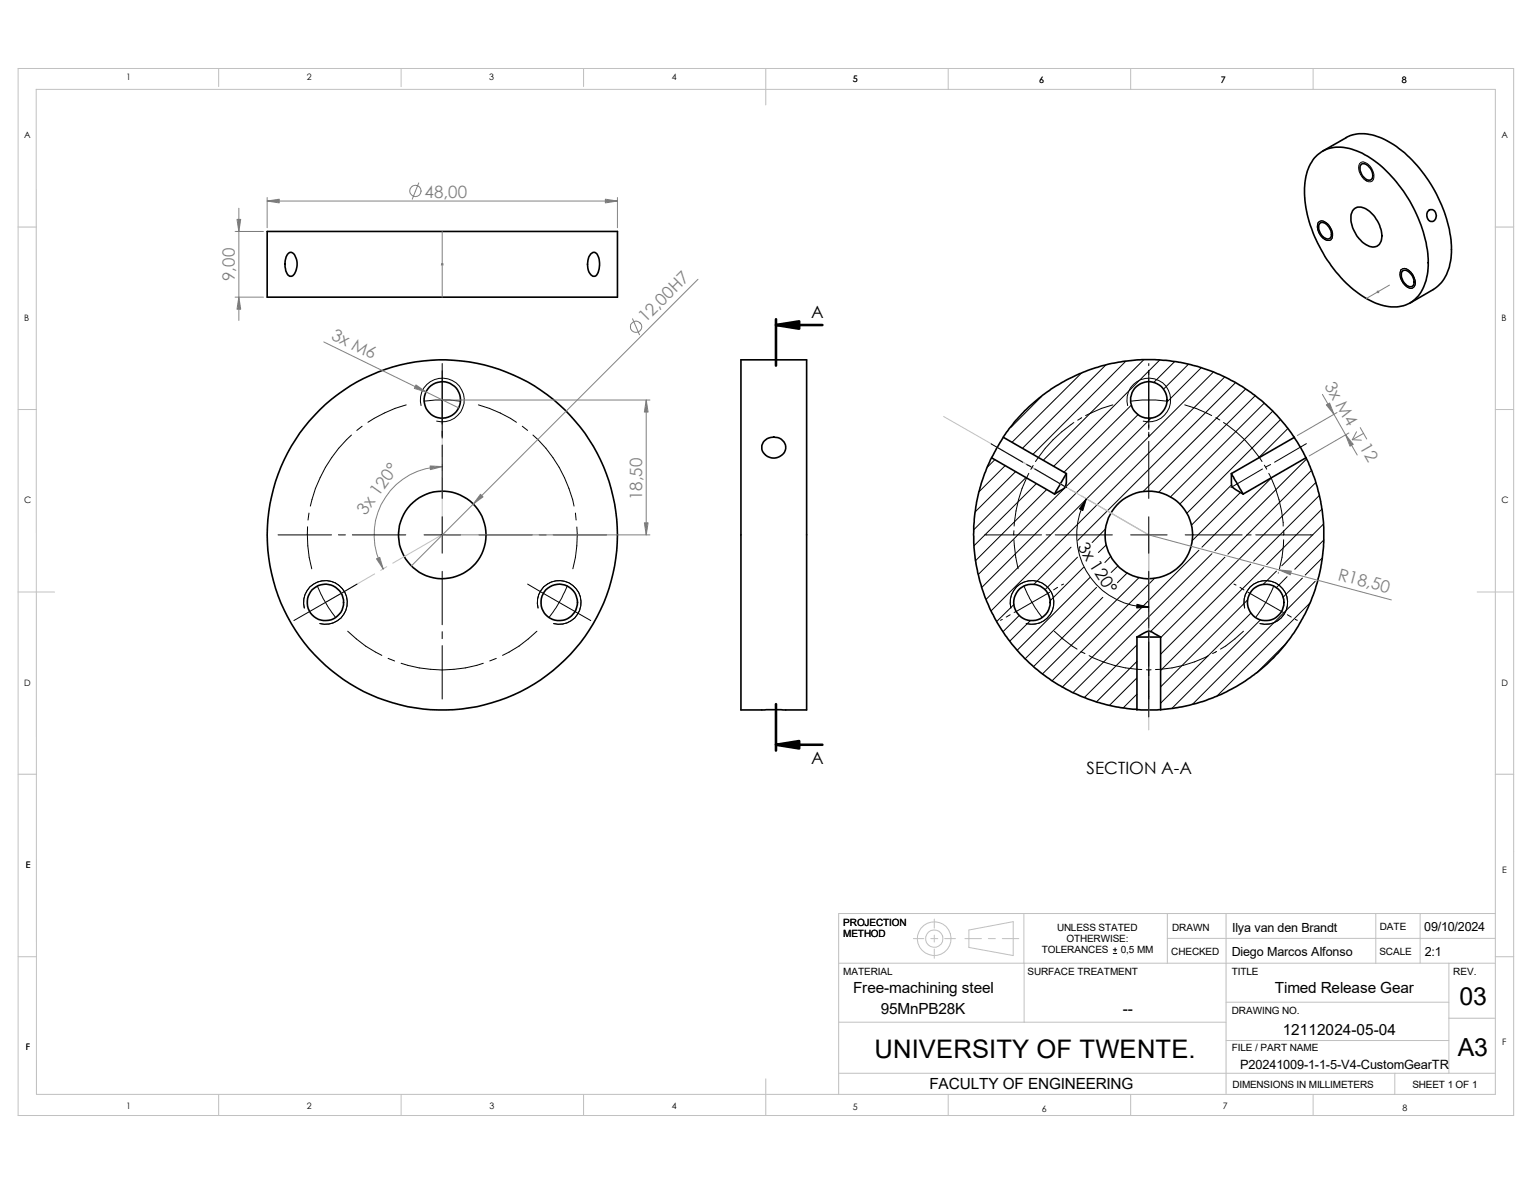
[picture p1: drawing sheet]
<svg xmlns="http://www.w3.org/2000/svg" width="279mm" height="216mm" viewBox="0 0 279 216" stroke-linecap="round" stroke-linejoin="round" font-family="sans-serif">
<g fill="none" stroke="#c0c0c0" stroke-width=".18">
<path d="M3.3 12.5h272.8v190.9h-272.8zM6.6 16.3h266.1v183.3h-266.1zM39.9 12.5v3.3M73.2 12.5v3.3M106.4 12.5v3.3M139.7 12.5v6.6M172.9 12.5v3.8M206.2 12.5v3.8M239.5 12.5v3.8M3.3 41.4h3.3M272.7 41.4h3.4M3.3 74.7h3.3"/>
<path d="M80.6 72.9v10.4M172.1 75.9l8.8 5.1M272.7 74.7h3.4M80.6 84.6v1.3M80.6 87.1v10.4M80.6 97.5l-9 5.2M181.9 81.6l27.6 15.9v35.6M195.1 89.2l1.1 .6M3.3 107.9h6.6M68.3 104.6l-8.9 5.3M70.5 103.3l-1.1 .7M269.4 107.9h6.7"/>
<path d="M3.3 141.2h3.3M272.7 141.2h3.4M3.3 174.5h3.3M153 175.6h119.7M166.6 171.2h1.9M169.8 171.2h1.2M170.4 167.6v1.6M170.4 170.5v1.3M170.4 173.1v1.7M172.3 171.2h1.9M176 171.2h3M176.7 169.6l8.1-1.5v6.1l-8.1-1.4z"/>
<path d="M180.3 171.2h1.2M182.8 171.2h3M186.7 166.6l.1 19.8M212.9 171.1h59.8M212.9 166.6v9M223.6 166.6v33M250.9 166.6v9M259 166.6v9M264.2 175.6v20.1M272.7 174.5h3.4M272.7 166.6h-119.7v33M39.9 199.6v3.8"/>
<path d="M73.2 199.6v3.8M106.4 199.6v3.8M139.7 196.7v6.7M153 186.4h70.6M153 195.7h119.7M172.9 199.6v3.8M206.2 199.6v3.8M223.6 182.8h40.6M223.6 189.7h40.6M239.5 199.6v3.8M254.4 195.7v3.9M264.2 185.7h8.5"/>
<circle cx="170.4" cy="171.2" r="3.1"/>
<circle cx="170.4" cy="171.2" r="1.59"/>
</g>
<g fill="none" stroke="#000" stroke-width=".18">
<path d="M247.9 29.8a.93 .93 0 0 1 1.5 0 2.85 2.85 0 0 1 1.1 2.9 .85 .85 0 0 1-1.3 .3 2.79 2.79 0 0 1-1.3-3.2zM240.4 40.6a.97 .97 0 0 1 1.5 0 2.48 2.48 0 0 1 .8 3.1 1.77 1.77 0 0 1-2.2-1.2 2.11 2.11 0 0 1-.1-1.9zM255.5 49.2a.97 .97 0 0 1 1.4 .1 2.82 2.82 0 0 1 1.1 2.8 .83 .83 0 0 1-1.3 .3 2.82 2.82 0 0 1-1.2-3.2zM64.1 79.3a24.8 24.8 0 0 0-7.5 13M66 77.7l-.9 .8M74.1 73.8a24.6 24.6 0 0 0-7 3.2M76.8 74a4 4 0 0 1 3.5-5.1 4 4 0 0 1 4.4 4.4 4 4 0 0 1-5.1 3.5M77.3 73.2a26.2 26.2 0 0 1 6.7 0M80.6 66.3v13.6M87.2 73.8a23.6 23.6 0 0 1 7 3.2M95.2 77.7l1 .8M97.2 79.3a24 24 0 0 1 7.5 13"/>
<path d="M189.9 72.3l-5.6 5.7M195.8 77a25.4 25.4 0 0 0-7 7.2M197.1 68.1l-12.5 12.5M197.3 76.2l-.7 .4M201.6 66.6l-15.1 15.1M202.9 73.8l-2 .7-2.9 1.3M205.3 65.9l-16.9 16.9M205.7 74a4 4 0 0 1 3.5-5.1 4 4 0 0 1 4.3 4.4 4 4 0 0 1-5 3.5M206.2 73.2a26.2 26.2 0 0 1 6.7 0M206.3 73.9l-12.2 12.2M207.6 75.6l-29.2 29.2M208.6 65.6l-18.4 18.3"/>
<path d="M209.5 66.3v.4M209.5 67.5v10.8M209.5 78.8v.8M209.9 76.2l-30.8 30.9M211.5 65.7l-19.3 19.3M214.2 66l-3.8 3.7M216.1 73.8l2 .7 2.9 1.3M216.7 66.4l-4.5 4.6M219.1 67.1l-6.3 6.2M221.3 67.9l-41.5 41.4M221.7 76.2l.8 .4M223.1 77a23.5 23.5 0 0 1 7.1 7.2"/>
<path d="M223.4 68.7l-42.6 42.7M225.3 69.8l-28.7 28.8M227.2 71l-18.7 18.6M228.9 72.2l-17.6 17.5M230.5 73.5l-17 17.1M232.1 75l-16.9 16.9M233.6 76.5l-17.1 17.1M234.9 78.1l-5.4 5.4M50.7 97.5h9.8M56.1 96.1a24.5 24.5 0 0 0 .8 7.6M56.3 93.6l-.1 1.2M61.7 97.5h1.3"/>
<path d="M64.3 97.5h9.7M77.3 97.5h6.7M80.6 81.2v9.7M80.6 94.2v6.7M87.3 97.5h9.8M98.3 97.5h1.3M100.9 97.5h9.7M104.9 93.6l.2 1.2M105.2 96.1a22.6 22.6 0 0 1-.7 7.6M179.6 97.5h10.3M180.8 80.9l5.7 3.4M181.4 83.8l-1.3 1.4"/>
<path d="M183.3 84.9l-4.7 4.8M184.9 96.8v.8M184.9 98.4l.4 3.2 .4 2.1M185.2 86l-7.4 7.3M187.1 87.1l-9.5 9.5M187.2 84.7l.8 .4M187.6 86.3a24.4 24.4 0 0 0-2.6 9.6M188.4 84.9l-.4 .7M188.7 85.5l5.8 3.4M189 88.2l-11.4 11.3M190.8 97.5h.8M190.9 89.3l-13 12.9"/>
<path d="M192.4 97.5h10.5M195.3 99.8l-6.7 6.8M198.1 91a13.1 13.1 0 0 0 11.4 19.7M201.6 96.5l-2.4 2.4M201.8 99.4l-1.5 1.4M206.2 97.5h6.7M209.5 80.5v10.4M209.5 94.2v6.7M216.2 97.5h10.3M224.6 88.4l-7.3 7.4M226.2 89.8l-8.8 8.8M227.4 97.5h.8"/>
<path d="M229 97.5h10.4M230.3 85.5l-5.8 3.4M230.6 84.8l.4 .8M231.4 86.3a23.4 23.4 0 0 1 2.6 9.6M231.7 84.7l-.7 .4M231.9 87.1l-12.7 12.7M234.1 98.4l-.3 3.2-.5 2.1M234.1 96.8v.8M238.3 80.9l-5.8 3.4M238.3 83.7l-16.7 16.7M239.2 85.8l-15.3 15.2M240 88l-28.3 28.3"/>
<path d="M240.6 90.3l-12 12M241.1 92.8l-10.1 10.2M241.4 95.5l-7.6 7.7M241.4 98.5l-5.3 5.3M55.5 110.9a4 4 0 0 1 3.5-5 4 4 0 0 1 4.3 4.3 4 4 0 0 1-5 3.5M57.9 106.8a24.4 24.4 0 0 0 3.3 5.8M63.4 115.1a22 22 0 0 0 6.2 4.4M65.1 106.5l-11.5 6.7M80.6 104.2v9.7M80.6 115.2v1.3M80.6 117.7v9.8M96.2 106.5l11.5 6.7"/>
<path d="M97.9 115.1a21.3 21.3 0 0 1-6.2 4.4M98.1 110.9a4 4 0 0 1 3.5-5 4 4 0 0 1 4.3 4.3 4 4 0 0 1-4.9 3.5M103.5 106.8a24.4 24.4 0 0 1-3.4 5.8M182.8 112.9l-.3 .2M184.2 112.1l-.7 .4M184.4 110.9a4 4 0 0 1 3.5-5 4 4 0 0 1 4.3 4.3 4 4 0 0 1-5 3.5M184.9 110.2l-3.1 3.1M185.9 112.2l-3 3M186.7 106.8a26.3 26.3 0 0 0 3.3 5.8M187.9 113.2l-3.8 3.7M191.4 108l-6.4 3.7M192.3 115.1l1.5 1.4 2.6 1.9"/>
<path d="M192.9 107.1l-.7 .5M194 106.5l-.4 .2M196.5 101.6l-5.9 5.9M197.1 118.8l.8 .4M197.7 103.4l-6.2 6.2M198.6 119.5a22.7 22.7 0 0 0 9.6 2.6M198.8 105.3l-13.3 13.3M200 107.1l-13.1 13M201.1 108.9l-12.6 12.7M202.6 101.5l-1.1 1.1M203.9 103.2l-1.3 1.2M205.6 104.5l-1.8 1.8"/>
<path d="M207.3 117.6l-9.6 9.6M207.7 105.3l-17.6 17.6M209.5 104.2v10.4M209.5 114.9v15.8M210.6 105.5l-18.7 18.7M218.7 100.3l-25 25M220.4 119.5a22.7 22.7 0 0 1-9.7 2.6M221 101l-25.3 25.3M221.9 118.8l-.8 .4M223.4 101.6l-13.6 13.6M225 106.5l.4 .2M226.1 107.1l.8 .5"/>
<path d="M226.8 115.1l-1.6 1.4-2.6 1.9M227 110.9a4 4 0 0 1 3.5-5 4 4 0 0 1 4.3 4.3 4 4 0 0 1-5 3.5M227.5 109.4l-15.8 15.9M227.6 108l6.5 3.7M228.1 102.9l-16.4 16.4M228.1 111.8l-16.4 16.4M229.9 113l-16.2 16.2M230.5 103.5l-18.8 18.8M232.3 106.8a22.4 22.4 0 0 1-3.3 5.8M232.8 104.1l-2.4 2.5M234.7 117.1l-5.6 5.7M234.7 105.2l-1.9 1.9"/>
<path d="M234.8 112.1l.7 .4M236.2 112.9l.4 .2M237.5 105.4l-3.5 3.5M238.9 109.9l-17 17.1M239.9 106l-22.5 22.5M240.5 105.5h-.1M241.2 101.7l-3.2 3.2M70.8 120.1l1.2 .4M73.2 120.9a23.5 23.5 0 0 0 14.9 0M90.5 120.1l-1.2 .4M207.3 120.6l-7.4 7.4M207.3 123.6l-5 5.1"/>
<path d="M207.3 126.6l-2.5 2.5M209.1 122.1h.8M203 173.9h.7M203 173.2h.7M203.4 172.8v.7"/>
</g>
<g fill="none" stroke="#000" stroke-width=".3">
<path d="M240 28.5a6.3 6.3 0 0 1 6.9-1.2 18.4 18.4 0 0 1 8.6 7 24 24 0 0 1 5 14.2 7.9 7.9 0 0 1-3.4 6.8 7.6 7.6 0 0 1-7.2-.5 24.1 24.1 0 0 1-10.9-13.7 15.7 15.7 0 0 1-.2-10.7l.6-1.2zM241.2 27.6l4.2-2.5a7.2 7.2 0 0 1 6.8 .2 23.1 23.1 0 0 1 10.4 11.4 18.5 18.5 0 0 1 1.7 12 6.8 6.8 0 0 1-2.9 4.1l-4.2 2.4M246.8 38.3a1.97 1.97 0 0 1 2.8 .1 5.7 5.7 0 0 1 2.2 5.7 1.7 1.7 0 0 1-2.7 .5 5.9 5.9 0 0 1-2.6-5.7zM248.2 30.1a.95 .95 0 0 1 1.5 .3 1.63 1.63 0 0 1 .3 2.4 1.92 1.92 0 0 1-2-1.8zM260.4 38.6a.9 .9 0 0 1 1.1-.3 .9 .9 0 0 1 .5 1 .87 .87 0 0 1-.4 .9 .87 .87 0 0 1-1 0 1.42 1.42 0 0 1-.2-1.6zM48.7 42.2h63.9v12h-63.9zM52.5 46.4a.74 .74 0 0 1 .7-.4 .74 .74 0 0 1 .6 .7 3.2 3.2 0 0 1-.4 3.6 .96 .96 0 0 1-1.3-.9 4 4 0 0 1 .4-3zM107.7 46.4a.73 .73 0 0 1 .8-.4 .73 .73 0 0 1 .6 .7 3.8 3.8 0 0 1-.4 3.6 1.06 1.06 0 0 1-1.4-.9 3.8 3.8 0 0 1 .4-3zM240.7 40.7a1.16 1.16 0 0 1 1.6 .6 1.68 1.68 0 0 1 .2 2.2 1.5 1.5 0 0 1-1.8-1.2 1.63 1.63 0 0 1 0-1.6zM255.8 49.4a.95 .95 0 0 1 1.4 .5 1.63 1.63 0 0 1 .3 2.3 1.91 1.91 0 0 1-1.9-1.8v-.6zM135.1 65.6h12v63.9h-12zM183 79.7a32 32 0 0 1 53.1 .1"/>
<path d="M236.1 79.8l-11.5 6.6M236.1 79.8l1.1 1.8 1 1.9-11.5 6.6M139.4 80.4a2.24 2.24 0 0 1 2.4-.6 2.24 2.24 0 0 1 1.5 2 2.21 2.21 0 0 1-2.3 1.7 2.21 2.21 0 0 1-2.1-1.9v-.4zM180.8 83.5l11.5 6.6M180.8 83.5l2.2-3.7 11.5 6.6M180.8 83.5a31.9 31.9 0 0 0 26.5 45.9M194.5 86.4l-2.2 3.7M194.5 86.4v.6a2.06 2.06 0 0 1-.8 2.3l-1.4 .8M224.6 86.4l2.1 3.7M224.6 86.4v1.2a1.43 1.43 0 0 0 .8 1.7l1.3 .8M238.2 83.4a32 32 0 0 1-26.5 46v-13.2M207.3 116.2v13.2"/>
<path d="M207.3 116.2h4.4M207.3 116.2l.4-.2a3.1 3.1 0 0 1 2-.9l2 1.1M207.3 129.4h4.4"/>
<circle cx="80.7" cy="72.9" r="3.3"/>
<circle cx="209.5" cy="73" r="3.3"/>
<circle cx="80.7" cy="97.6" r="8"/>
<circle cx="80.7" cy="97.5" r="31.9"/>
<circle cx="209.5" cy="97.5" r="8"/>
<circle cx="59.3" cy="109.9" r="3.3"/>
<circle cx="102" cy="109.9" r="3.3"/>
<circle cx="188.2" cy="109.9" r="3.3"/>
<circle cx="230.8" cy="109.9" r="3.3"/>
</g>
<g fill="none" stroke="#808080" stroke-width=".18">
<path d="M43.6 38v20.4M48.7 36v5.5M48.7 36.7h63.9M76.4 33.4l-1.2 2.9M112.6 36v5.5M42.9 42.2h5.1M42.9 54.2h5.1M80.5 48.2h.3M80.5 48l.3 .3M80.6 42.2v12M80.8 48l-.3 .3M115.4 58.1l1.2 2.9"/>
<path d="M127.3 50.9l-52.3 52.3M251.2 53.2h.3M251.2 53.1l.3 .3M251.3 53.1v.3M251.4 53.1l-.3 .3M253.4 52l-4.2 2.4M59.1 62.4l24.6 12M81.3 72.9h37.2M117.9 72.9v24.6M241.2 71.9l6.3 11.1M243.8 75.2l-7.2 4.2M246 79l-7.2 4.1"/>
<path d="M247.4 78.7l-.8 1.5M248.1 78l1.2 2.1M248.7 79l-2.1 1.2M80.6 85.1a12.5 12.5 0 0 0-10.7 18.7M81.3 97.5h37.2M209.5 97.5l44.2 11.9M246.6 80.2l1.7 .1M233.2 104.4l-.1 .2"/>
<circle cx="75.8" cy="34.8" r="1.03"/>
<circle cx="116" cy="59.6" r="1.03"/>
</g>
<g fill="#808080" stroke="#808080" stroke-width=".18">
<path d="M78.4 85l2.2 .1-2.1 .5z"/>
<path d="M68.7 101.9l.6-.3 .6 2.2z"/>
<path d="M75.9 70.2l1.8 1.3-2.1-.7z"/>
<path d="M117.5 95.3h.7l-.3 2.2z"/>
<path d="M117.9 72.9l.3 2.2h-.7z"/>
<path d="M87.6 90.1l.5 .5-1.8 1.3z"/>
<path d="M110.4 36.3l2.2 .4-2.2 .3z"/>
<path d="M48.7 36.7l2.2-.4v.7z"/>
<path d="M43.2 40h.7l-.3 2.2z"/>
<path d="M43.6 54.2l.3 2.2h-.7z"/>
<path d="M233.3 103.9l2.2 .2-.2 .7z"/>
<path d="M241.9 73.8l.6-.3 .8 2.1z"/>
<path d="M245.4 79.3l1.4 1.7-.6 .4z"/>
</g>
<path d="M198.1 91l-.6 2.1-.7-.3zM207.3 110.2l2.2 .5-2.2 .2z" fill="#000" stroke="#000" stroke-width=".18"/>
<path d="M141.5 59.3l4.3-.7v1.3zM141.5 135.8l4.3-.7v1.4z" fill="#000" stroke="#000" stroke-width=".47"/>
<path d="M141.5 59.3h8.5M141.5 58.2v8.5M141.5 128.4v8.5M141.5 135.8h8.5" fill="none" stroke="#000" stroke-width=".47"/>
<text font-size="4.7" x="159.5" y="192.9">UNIVERSITY OF TWENTE.</text>
<g font-size="4.5">
<text x="266.1" y="183.3">03</text>
<text x="265.9" y="192.6">A3</text>
</g>
<g font-size="3.1" fill="#808080">
<text x="77.4" y="36">48,00</text>
<text x="42.8" y="51.3" transform="rotate(-90 42.8 51.3)">9,00</text>
<text x="117.7" y="59" transform="rotate(-45 117.7 59)">12,00H7</text>
<text x="60.3" y="61.8" transform="rotate(26 60.3 61.8)">3x M6</text>
<text x="241.5" y="70.4" transform="rotate(60 241.5 70.4)">3x M4</text>
<text x="247.9" y="81.5" transform="rotate(60 247.9 81.5)">12</text>
<text x="66.7" y="94" transform="rotate(-55 66.7 94)">3x 120°</text>
<text x="117.1" y="91.2" transform="rotate(-90 117.1 91.2)">18,50</text>
<text x="243.9" y="105.7" transform="rotate(15 243.9 105.7)">R18,50</text>
</g>
<g font-size="3.1">
<text x="147.9" y="58">A</text>
<text x="196.4" y="99.7" transform="rotate(58 196.4 99.7)">3x 120°</text>
<text x="147.9" y="139.4">A</text>
<text x="198.2" y="141.1">SECTION A-A</text>
</g>
<g font-size="2.8">
<text x="155.6" y="181.1">Free-machining steel</text>
<text x="160.7" y="185">95MnPB28K</text>
<text x="204.8" y="185">--</text>
<text x="232.5" y="181.1">Timed Release Gear</text>
<text x="233.9" y="188.8">12112024-05-04</text>
<text x="169.5" y="198.5">FACULTY OF ENGINEERING</text>
</g>
<g font-size="2.3">
<text x="224.7" y="169.9">Ilya van den Brandt</text>
<text x="259.8" y="169.8">09/10/2024</text>
<text x="224.7" y="174.3">Diego Marcos Alfonso</text>
<text x="259.8" y="174.2">2:1</text>
<text x="226.2" y="194.9">P20241009-1-1-5-V4-CustomGearTR</text>
</g>
<g font-size="1.8">
<text x="153.8" y="170.8">METHOD</text>
<text x="153.8" y="168.8">PROJECTION</text>
<text x="190" y="173.8">TOLERANCES</text>
<text x="192.8" y="169.8">UNLESS STATED</text>
<text x="194.5" y="171.8">OTHERWISE:</text>
<text x="204.4" y="173.8">0,5 MM</text>
<text x="213.8" y="169.8">DRAWN</text>
<text x="251.7" y="169.7">DATE</text>
<text x="153.8" y="177.8">MATERIAL</text>
<text x="187.4" y="177.8">SURFACE TREATMENT</text>
<text x="213.6" y="174.2">CHECKED</text>
<text x="224.7" y="177.8">TITLE</text>
<text x="251.6" y="174.1">SCALE</text>
<text x="265" y="177.8">REV.</text>
<text x="224.7" y="184.9">DRAWING NO.</text>
<text x="224.7" y="191.6">FILE / PART NAME</text>
<text x="224.8" y="198.5">DIMENSIONS IN MILLIMETERS</text>
<text x="257.6" y="198.5">SHEET 1 OF 1</text>
</g>
<g font-size="1.6">
<text x="23" y="14.6">1</text>
<text x="56" y="14.6">2</text>
<text x="89.2" y="14.6">3</text>
<text x="122.5" y="14.6">4</text>
<text x="155.5" y="15">5</text>
<text x="189.5" y="15.1">6</text>
<text x="222.6" y="15.1">7</text>
<text x="255.7" y="15.1">8</text>
<text x="4.4" y="25.2">A</text>
<text x="273.9" y="25.2">A</text>
<text x="4.4" y="58.5">B</text>
<text x="273.9" y="58.5">B</text>
<text x="4.4" y="91.8">C</text>
<text x="273.9" y="91.8">C</text>
<text x="4.4" y="125.1">D</text>
<text x="273.9" y="125.1">D</text>
<text x="4.7" y="158.4">E</text>
<text x="273.9" y="159.1">E</text>
<text x="4.7" y="191.4">F</text>
<text x="273.9" y="190.6">F</text>
<text x="23" y="202.2">1</text>
<text x="56" y="202.2">2</text>
<text x="89.2" y="202.2">3</text>
<text x="122.5" y="202.2">4</text>
<text x="155.5" y="202.4">5</text>
<text x="190" y="202.7">6</text>
<text x="223" y="202.2">7</text>
<text x="255.8" y="202.6">8</text>
</g>
</svg>
